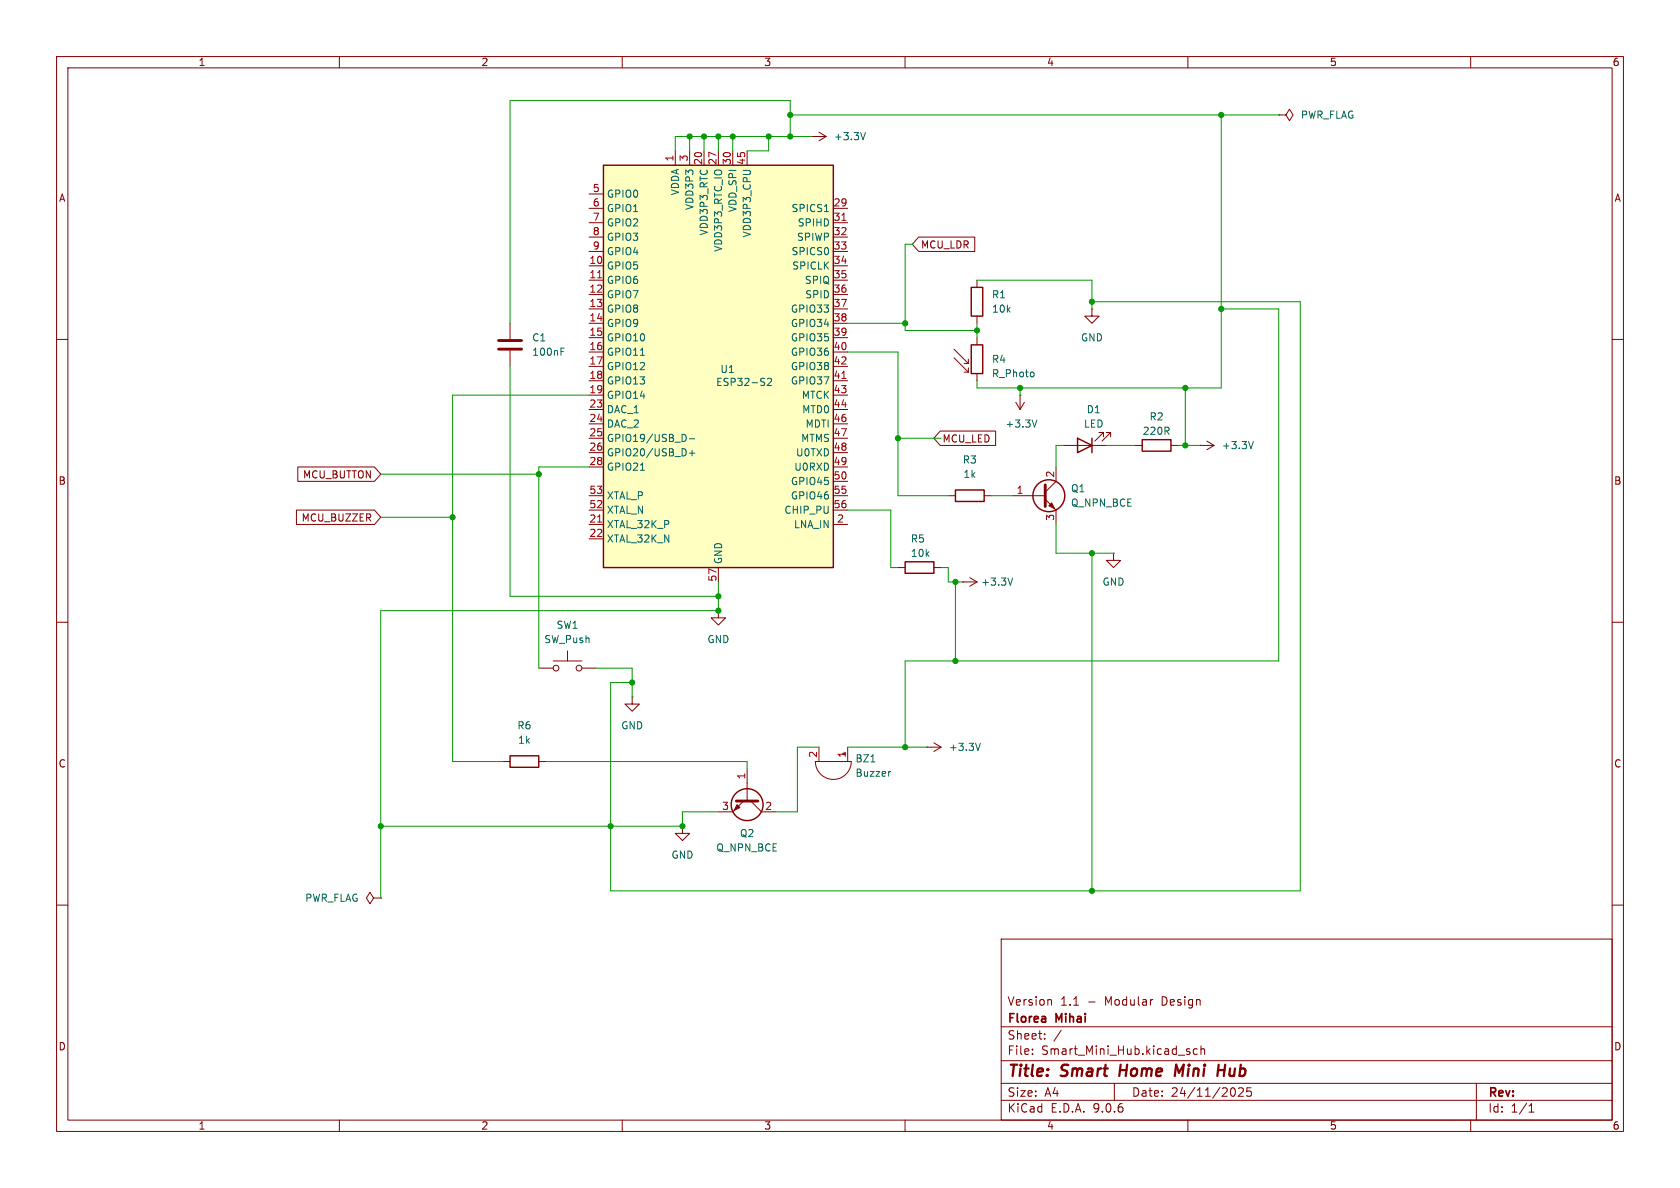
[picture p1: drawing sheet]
<svg xmlns="http://www.w3.org/2000/svg" width="297mm" height="210mm" viewBox="0 0 297 210" stroke-linecap="round" stroke-linejoin="round" font-family="sans-serif">
<g fill="none" stroke="#840000" stroke-width=".18">
<path d="M10 10h277v190h-277zM12 12h273v186h-273zM60 10v2M110 10v2M160 10v2M210 10v2M260 10v2M226.1 20.3h1.2l.7-1 .6 1-.6 1-.7-1M226.1 20.3h.1M90.2 57.2v2.7M172.7 49.5v1.3M172.7 55.9v1.3"/>
<path d="M172.7 59.7v1.3M193 54.6v1.3h1.3l-1.3 1.3-1.2-1.3h1.2M193 54.6h.1M10 60h2M90.2 62v2.8M168.7 61.7l2.5 2.6M168.7 63.2l2.5 2.6M170.4 64.3h.8M170.4 65.8h.8M171.2 63.5v.8M171.2 65v.8M172.7 66v1.3"/>
<path d="M179.6 71.1l.7 1.3M180.3 69.9h.1M180.3 69.9v2.5M181.1 71.1l-.8 1.3M285 60h2M10 110h2M285 110h2M10 160h2M177 166h108v32h-108zM185.7 176.7l.2 .2v.8M189.8 177.7h.9M203.7 176.7h.1"/>
<path d="M285 160h2M60 198v2M110 198v2M160 198v2M177 194.5h108M177 191.5h108M177 187.5h108M177 181.5h108M182.5 186.3v.1M182.5 185.5v.1M184.7 183.6v.1M184.7 182.8v.1"/>
<path d="M187.6 182.1l-1.3 2M197 191.5v3M210 185.9l.3 .1 .1 .2-.2 .2h-.3M210 185.4l.3 .1M210 198v2M211.7 185.5l-.5-.1-.2 .3v.4l.1 .2h.6M212.3 185.5l.2-.1 .4 .1 .1 .9M212.3 184.9v1.5M218 192.3a.94 .94 0 0 1 0 1.5M219 192.4l.5-.1 .2 .1 .1 .3-.9 1.1h.9M221.2 192.3h-.7l-.1 .7 .2-.1h.5l.1 .3v.5l-.2 .1-.6-.1M260 198v2"/>
<path d="M261 191.5v6.5M270.3 196.6h.9M270.3 195.5l.4-.4v1.5"/>
</g>
<path d="M198.1 188.2l-.2 2M209.3 188.2l-.9 1.4-.5-1.4-.2 2M215.3 189.2h1.2M216.6 188.2l-.3 2" fill="none" stroke="#840000" stroke-width=".4"/>
<path d="M99.2 62.1h.4M99.2 61.5h.6M182.7 65.8l.1 .2-.1 .6M183.3 74.2l-.4 1.3" fill="none" stroke="#006464" stroke-width=".18"/>
<path d="M171.7 50.8h2v5.1h-2zM171.7 61h2v5h-2z" fill="none" stroke="#840000" stroke-width=".25"/>
<path d="M88.1 60.2h4.1M88.1 61.7h4.1" fill="none" stroke="#840000" stroke-width=".51"/>
<path d="M106.7 29.2h40.6v71.1h-40.6z" fill="#ffffc2"/>
<g fill="none" stroke="#840000" stroke-width=".25">
<path d="M106.7 29.2h40.6v71.1h-40.6zM190.5 77.5l2.5 1.2-2.5 1.3zM193 77.5v2.5M201.9 77.7h5.1v2.1h-5.1zM160 99.3h5.1v2h-5.1zM168.9 86.6h5.1v2h-5.1zM90.2 133.6h5v2h-5z"/>
<circle cx="185.4" cy="87.6" r="2.82"/>
<circle cx="132.1" cy="142.2" r="2.82"/>
</g>
<g fill="none" stroke="#840000" stroke-width=".18">
<path d="M104.1 34.3h2.6M104.1 36.8h2.6M104.1 39.4h2.6M119.4 26.7v2.5M121.9 26.7v2.5M124.5 26.7v2.5M127 26.7v2.5M129.5 26.7v2.5M132.1 26.7v2.5M143.5 24.1h.1M143.5 24.1h2.5M144.8 23.4l1.2 .7"/>
<path d="M146 24.1l-1.2 .8M147.3 36.8h2.6M147.3 39.4h2.6M104.1 41.9h2.6M104.1 44.5h2.6M104.1 47h2.6M104.1 49.5h2.6M104.1 52.1h2.6M104.1 54.6h2.6M104.1 57.2h2.6M104.1 59.7h2.6M147.3 41.9h2.6"/>
<path d="M147.3 44.5h2.6M147.3 47h2.6M147.3 49.5h2.6M147.3 52.1h2.6M147.3 54.6h2.6M147.3 57.2h2.6M147.3 59.7h2.6M162.4 41.9h9.9v2.6h-9.9l-1.1-1.3zM104.1 62.2h2.6M104.1 64.8h2.6M104.1 67.3h2.6M104.1 69.9h2.6"/>
<path d="M104.1 72.4h2.6M104.1 74.9h2.6M104.1 77.5h2.6M147.3 62.2h2.6M147.3 64.8h2.6M147.3 67.3h2.6M147.3 69.9h2.6M147.3 72.4h2.6M147.3 74.9h2.6M147.3 77.5h2.6M166.2 76.2h9.8v2.5h-9.8l-1.1-1.2zM188 78.7h7.6"/>
<path d="M195.1 77.2v-.7h-.8h.8l-1.6 1.5M196.3 77.2v-.7h-.7h.7l-1.5 1.5M200.7 78.7h1.2M207 78.7h1.3M212.1 78.7h.1M212.1 78.7h2.5M213.4 78l1.2 .7M214.6 78.7l-1.2 .8M52.4 90.2h13.8l1.1 1.2-1.1 1.3h-13.8zM52.6 82.5h13.6l1.1 1.3-1.1 1.3h-13.6zM104.1 80h2.6M104.1 82.6h2.6"/>
<path d="M104.1 87.6h2.6M104.1 90.2h2.6M104.1 92.7h2.6M104.1 95.3h2.6M147.3 80h2.6M147.3 82.6h2.6M147.3 87.6h2.6M147.3 90.2h2.6M147.3 92.7h2.6M147.3 85.1h2.6M167.6 87.6h1.3M174 87.6h1.3"/>
<path d="M179.1 87.6h5.7M184.8 88.3l1.9 1.9v2.5M186.7 82.6v2.5l-1.9 1.9M196.8 97.8v1.3h1.3l-1.3 1.2-1.2-1.2h1.2M196.8 97.8h.1M95.2 118.1h2.6M97.8 116.8h5.1M100.3 115.1v1.7M102.9 118.1h2.5M127 108v1.2h1.3l-1.3 1.3-1.3-1.3h1.3M127 108h.1M127 100.3v2.6"/>
<path d="M158.7 100.3h1.3M165.1 100.3h1.3M170.2 102.9h.1M170.2 102.9h2.5M171.4 102.1l1.3 .8M172.7 102.9l-1.3 .7M88.9 134.6h1.3M95.2 134.6h1.3M111.8 123.2v1.3h1.2l-1.2 1.2-1.3-1.2h1.3M111.8 123.2h.1M132.1 135.9v5.7M144.1 134.6h6.4a3.2 3.2 0 0 1-3.2 3.2 3.2 3.2 0 0 1-3.2-3.2z"/>
<path d="M144.8 132.1v2.5M149.9 132.1v2.5M163.8 132.1h.1M163.8 132.1h2.6M165.1 131.3l1.3 .8M166.4 132.1l-1.3 .7M66 158.8l-.6-1.1-.6 1.1 .6 1 .6-1h1.3M67.3 158.8h.1M120.6 146.1v1.2h1.3l-1.3 1.3-1.2-1.3h1.2M120.6 146.1h.1M131.4 141.6l-1.9 1.9h-2.5M132.7 141.6l1.9 1.9h2.6"/>
<circle cx="98.3" cy="118.1" r=".51"/>
<circle cx="102.4" cy="118.1" r=".51"/>
</g>
<path d="M148.8 39h.8M105.7 49.1h.7M148.8 66.9h.8M105.7 92.3h.7" fill="none" stroke="#a90000" stroke-width=".18"/>
<g fill="none" stroke="#006464" stroke-width=".18">
<path d="M145.7 37.4h.8M153 23.4l-.4 1.3M113.2 62.8h.7M121.1 76.8l.2 .5-.2 .7M121.9 77.6h.9M122.3 79.6v1M135.7 67l.5-.1 .2 .3-.8 .9h.8M221.6 78l-.4 1.3M113.2 83.1h.7M121.9 80.1h.9M179 102.2l-.4 1.2M154 134.7h.7"/>
<path d="M157.5 136.4h-.3M173.3 131.4l-.4 1.3"/>
</g>
<path d="M184.8 85.7v3.8M130.2 141.6h3.8" fill="none" stroke="#840000" stroke-width=".51"/>
<g fill="#840000" stroke="#840000" stroke-width=".18">
<path d="M185.4 89.4l.5-.5 .5 1z"/>
<path d="M130.3 142.2l.5 .5-1 .6z"/>
</g>
<g fill="none" stroke="#009600" stroke-width=".18">
<path d="M121.9 24.1v2.6M124.5 24.1v2.6M127 24.1v2.6M129.5 24.1v2.6M135.9 24.1v2.6h-3.8M139.7 24.1v-6.3h-49.5v39.4M139.7 20.3h86.4M143.5 24.1h-24.1v2.6M215.9 20.3v48.3h-43.2v-1.3M149.9 57.2h10.1M161.3 43.2h-1.3v15.2h12.7M172.7 49.5h20.3v5.1"/>
<path d="M172.7 57.2v2.5M193 53.3h36.9v104.2h-122v-36.8h3.9M215.9 54.6h10.2v62.2h-66.1v15.3M90.2 64.8v40.6h36.8M104.1 69.9h-24.1v64.7h8.9M149.9 62.2h8.8v25.4h8.9M158.7 77.5h7.7M180.3 68.6v1.3M188 78.7h-1.3v3.9M195.6 78.7h5.1M208.3 78.7h3.8M209.5 68.6v10.1"/>
<path d="M67.3 91.4h12.7M67.3 83.8h27.9M104.1 82.6h-8.9v35.5M149.9 90.2h7.6v10.1h1.2M175.3 87.6h3.8M186.7 92.7v5.1h10.1M193 97.8v59.7M105.4 118.1h6.4v5.1M127 102.9v5.1h-59.7v50.8M166.4 100.3h1.2v2.6h2.6M168.9 102.9v13.9M96.5 134.6h35.6v1.3"/>
<path d="M144.8 132.1h-3.8v11.4h-3.8M149.9 132.1h13.9M127 143.5h-6.4v2.6h-53.3"/>
</g>
<g fill="#009600" stroke="#009600" stroke-width=".18">
<circle cx="135.9" cy="24.1" r=".46"/>
<circle cx="139.7" cy="24.1" r=".46"/>
<circle cx="139.7" cy="20.3" r=".46"/>
<circle cx="124.5" cy="24.1" r=".46"/>
<circle cx="127" cy="24.1" r=".46"/>
<circle cx="129.5" cy="24.1" r=".46"/>
<circle cx="121.9" cy="24.1" r=".46"/>
<circle cx="215.9" cy="20.3" r=".46"/>
<circle cx="215.9" cy="54.6" r=".46"/>
<circle cx="209.5" cy="78.7" r=".46"/>
<circle cx="180.3" cy="68.6" r=".46"/>
<circle cx="193" cy="53.3" r=".46"/>
<circle cx="158.7" cy="77.5" r=".46"/>
<circle cx="160" cy="57.2" r=".46"/>
<circle cx="172.7" cy="58.4" r=".46"/>
<circle cx="67.3" cy="146.1" r=".46"/>
<circle cx="111.8" cy="120.7" r=".46"/>
<circle cx="127" cy="105.4" r=".46"/>
<circle cx="127" cy="108" r=".46"/>
<circle cx="120.6" cy="146.1" r=".46"/>
<circle cx="107.9" cy="146.1" r=".46"/>
<circle cx="80" cy="91.4" r=".46"/>
<circle cx="95.2" cy="83.8" r=".46"/>
<circle cx="193" cy="97.8" r=".46"/>
<circle cx="209.5" cy="68.6" r=".46"/>
<circle cx="168.9" cy="102.9" r=".46"/>
<circle cx="168.9" cy="116.8" r=".46"/>
<circle cx="160" cy="132.1" r=".46"/>
<circle cx="193" cy="157.5" r=".46"/>
</g>
<g font-size="2.8" fill="#840000">
<text x="178" y="190.9">Title:</text>
<text x="187.7" y="190.9">Smart</text>
<text x="198.7" y="190.9">Home</text>
<text x="209.4" y="190.9">Mini</text>
<text x="217.7" y="190.9">Hub</text>
</g>
<g font-size="2.1" fill="#840000">
<text x="178" y="178">Version</text>
<text x="187.4" y="178">1.1</text>
<text x="192.3" y="178">-</text>
<text x="195.5" y="178">Modular</text>
<text x="205.6" y="178">Design</text>
<text x="178" y="184">Sheet:</text>
<text x="178" y="181.2">Florea</text>
<text x="186.7" y="181.2">Mihai</text>
<text x="178" y="186.7">File:</text>
<text x="184.1" y="186.7">Smart_Mini_Hub.kicad_sch</text>
<text x="178" y="196.9">KiCad</text>
<text x="178" y="194.1">Size:</text>
<text x="184.7" y="194.1">A4</text>
<text x="185.7" y="196.9">E.D.A.</text>
<text x="193.3" y="196.9">9.0.6</text>
<text x="200" y="194.1">Date:</text>
<text x="207" y="194.1">24/11/2025</text>
<text x="263" y="194.3">Rev:</text>
<text x="263" y="196.9">Id:</text>
<text x="267.1" y="196.9">1/1</text>
</g>
<g font-size="1.8" fill="#840000">
<text x="35" y="11.9">1</text>
<text x="85" y="11.9">2</text>
<text x="135" y="11.9">3</text>
<text x="185" y="11.9">4</text>
<text x="235" y="11.9">5</text>
<text x="285" y="11.9">6</text>
<text x="10.3" y="35.9">A</text>
<text x="285.3" y="35.9">A</text>
<text x="162.7" y="44.1">MCU_LDR</text>
<text x="166.5" y="78.4">MCU_LED</text>
<text x="10.3" y="85.9">B</text>
<text x="53.5" y="84.8">MCU_BUTTON</text>
<text x="285.3" y="85.9">B</text>
<text x="53.2" y="92.4">MCU_BUZZER</text>
<text x="10.3" y="135.9">C</text>
<text x="285.3" y="135.9">C</text>
<text x="10.3" y="185.9">D</text>
<text x="285.3" y="185.9">D</text>
<text x="35" y="199.9">1</text>
<text x="85" y="199.9">2</text>
<text x="135" y="199.9">3</text>
<text x="185" y="199.9">4</text>
<text x="235" y="199.9">5</text>
<text x="285" y="199.9">6</text>
</g>
<g font-size="1.8" fill="#006464">
<text x="229.9" y="21.2">PWR_FLAG</text>
<text x="147.3" y="25">+3.3V</text>
<text x="107.2" y="35.2">GPIO0</text>
<text x="120.2" y="34.6" transform="rotate(-90 120.2 34.6)">VDDA</text>
<text x="107.2" y="37.7">GPIO1</text>
<text x="107.2" y="40.2">GPIO2</text>
<text x="122.8" y="37.2" transform="rotate(-90 122.8 37.2)">VDD3P3</text>
<text x="125.3" y="41.7" transform="rotate(-90 125.3 41.7)">VDD3P3_RTC</text>
<text x="130.4" y="37.6" transform="rotate(-90 130.4 37.6)">VDD_SPI</text>
<text x="139.8" y="37.7">SPICS1</text>
<text x="140.9" y="40.2">SPIHD</text>
<text x="107.2" y="42.8">GPIO3</text>
<text x="107.2" y="45.3">GPIO4</text>
<text x="107.2" y="47.9">GPIO5</text>
<text x="127.9" y="44.6" transform="rotate(-90 127.9 44.6)">VDD3P3_RTC_IO</text>
<text x="132.9" y="42.1" transform="rotate(-90 132.9 42.1)">VDD3P3_CPU</text>
<text x="139.8" y="45.3">SPICS0</text>
<text x="140" y="47.9">SPICLK</text>
<text x="140.8" y="42.8">SPIWP</text>
<text x="107.2" y="50.4">GPIO6</text>
<text x="107.2" y="52.9">GPIO7</text>
<text x="142.2" y="50.4">SPIQ</text>
<text x="142.3" y="52.9">SPID</text>
<text x="175.3" y="52.9">R1</text>
<text x="107.2" y="55.5">GPIO8</text>
<text x="107.2" y="58">GPIO9</text>
<text x="139.7" y="55.5">GPIO33</text>
<text x="139.7" y="58">GPIO34</text>
<text x="175.3" y="55.5">10k</text>
<text x="94" y="60.6">C1</text>
<text x="94" y="63.1">100nF</text>
<text x="107.2" y="60.6">GPIO10</text>
<text x="107.2" y="63.1">GPIO11</text>
<text x="107.2" y="65.6">GPIO12</text>
<text x="139.7" y="60.6">GPIO35</text>
<text x="139.7" y="63.1">GPIO36</text>
<text x="139.7" y="65.6">GPIO38</text>
<text x="175.3" y="64.4">R4</text>
<text x="191" y="60.6">GND</text>
<text x="107.2" y="68.2">GPIO13</text>
<text x="107.2" y="70.7">GPIO14</text>
<text x="126.5" y="68.4">ESP32-S2</text>
<text x="127.3" y="66.1">U1</text>
<text x="139.7" y="68.2">GPIO37</text>
<text x="141.6" y="70.7">MTCK</text>
<text x="175.3" y="66.9">R_Photo</text>
<text x="107.2" y="73.3">DAC_1</text>
<text x="107.2" y="75.8">DAC_2</text>
<text x="141.7" y="73.3">MTD0</text>
<text x="142.3" y="75.8">MDTI</text>
<text x="177.6" y="75.8">+3.3V</text>
<text x="191.5" y="75.8">LED</text>
<text x="192" y="73.3">D1</text>
<text x="201.9" y="77.1">220R</text>
<text x="203.1" y="74.5">R2</text>
<text x="107.2" y="78.3">GPIO19/USB_D-</text>
<text x="107.2" y="80.9">GPIO20/USB_D+</text>
<text x="107.2" y="83.4">GPIO21</text>
<text x="140.3" y="83.4">U0RXD</text>
<text x="140.6" y="80.9">U0TXD</text>
<text x="141.5" y="78.3">MTMS</text>
<text x="170.1" y="82.1">R3</text>
<text x="215.9" y="79.6">+3.3V</text>
<text x="107.2" y="88.5">XTAL_P</text>
<text x="139.7" y="86">GPIO45</text>
<text x="139.7" y="88.5">GPIO46</text>
<text x="170.2" y="84.7">1k</text>
<text x="189.2" y="89.8">Q_NPN_BCE</text>
<text x="189.2" y="87.2">Q1</text>
<text x="107.2" y="91">XTAL_N</text>
<text x="107.2" y="93.6">XTAL_32K_P</text>
<text x="138.6" y="91">CHIP_PU</text>
<text x="140.3" y="93.6">LNA_IN</text>
<text x="107.2" y="96.1">XTAL_32K_N</text>
<text x="127.9" y="99.8" transform="rotate(-90 127.9 99.8)">GND</text>
<text x="160.9" y="96.1">R5</text>
<text x="160.9" y="98.7">10k</text>
<text x="173.4" y="103.7">+3.3V</text>
<text x="194.8" y="103.7">GND</text>
<text x="96.1" y="113.9">SW_Push</text>
<text x="98.3" y="111.4">SW1</text>
<text x="125" y="113.9">GND</text>
<text x="91.4" y="129.1">R6</text>
<text x="91.5" y="131.7">1k</text>
<text x="109.7" y="129.1">GND</text>
<text x="151.1" y="135">BZ1</text>
<text x="151.1" y="137.5">Buzzer</text>
<text x="167.6" y="132.9">+3.3V</text>
<text x="130.7" y="148.2">Q2</text>
<text x="118.6" y="152">GND</text>
<text x="126.5" y="150.7">Q_NPN_BCE</text>
<text x="53.9" y="159.6">PWR_FLAG</text>
</g>
<g font-size="1.8" fill="#a90000">
<text x="119.1" y="28.6" transform="rotate(-90 119.1 28.6)">1</text>
<text x="121.7" y="28.6" transform="rotate(-90 121.7 28.6)">3</text>
<text x="124.2" y="29.3" transform="rotate(-90 124.2 29.3)">20</text>
<text x="126.7" y="29.3" transform="rotate(-90 126.7 29.3)">27</text>
<text x="129.3" y="29.3" transform="rotate(-90 129.3 29.3)">30</text>
<text x="131.8" y="29.3" transform="rotate(-90 131.8 29.3)">45</text>
<text x="104.7" y="34">5</text>
<text x="104.7" y="36.6">6</text>
<text x="104.7" y="39.1">7</text>
<text x="104.7" y="41.7">8</text>
<text x="147.3" y="36.6">29</text>
<text x="147.3" y="39.1">31</text>
<text x="147.3" y="41.7">32</text>
<text x="104.1" y="46.7">10</text>
<text x="104.7" y="44.2">9</text>
<text x="147.3" y="44.2">33</text>
<text x="147.3" y="46.7">34</text>
<text x="104.1" y="49.3">11</text>
<text x="104.1" y="51.8">12</text>
<text x="147.3" y="49.3">35</text>
<text x="147.3" y="51.8">36</text>
<text x="104.1" y="54.4">13</text>
<text x="104.1" y="56.9">14</text>
<text x="104.1" y="59.4">15</text>
<text x="147.3" y="54.4">37</text>
<text x="147.3" y="56.9">38</text>
<text x="147.3" y="59.4">39</text>
<text x="104.1" y="62">16</text>
<text x="104.1" y="64.5">17</text>
<text x="147.3" y="62">40</text>
<text x="147.3" y="64.5">42</text>
<text x="104.1" y="67.1">18</text>
<text x="104.1" y="69.6">19</text>
<text x="147.3" y="67.1">41</text>
<text x="147.3" y="69.6">43</text>
<text x="104.1" y="72.1">23</text>
<text x="104.1" y="74.7">24</text>
<text x="104.1" y="77.2">25</text>
<text x="147.3" y="72.1">44</text>
<text x="147.3" y="74.7">46</text>
<text x="147.3" y="77.2">47</text>
<text x="104.1" y="79.8">26</text>
<text x="104.1" y="82.3">28</text>
<text x="147.3" y="79.8">48</text>
<text x="147.3" y="82.3">49</text>
<text x="104.1" y="87.4">53</text>
<text x="104.1" y="89.9">52</text>
<text x="147.3" y="84.8">50</text>
<text x="147.3" y="87.4">55</text>
<text x="147.3" y="89.9">56</text>
<text x="179.6" y="87.4">1</text>
<text x="186.4" y="84.5" transform="rotate(-90 186.4 84.5)">2</text>
<text x="104.1" y="92.5">21</text>
<text x="104.1" y="95">22</text>
<text x="147.9" y="92.5">2</text>
<text x="186.4" y="92.1" transform="rotate(-90 186.4 92.1)">3</text>
<text x="126.7" y="102.9" transform="rotate(-90 126.7 102.9)">57</text>
<text x="131.8" y="137.9" transform="rotate(-90 131.8 137.9)">1</text>
<text x="144.5" y="134.1" transform="rotate(-90 144.5 134.1)">2</text>
<text x="149.6" y="134.1" transform="rotate(-90 149.6 134.1)">1</text>
<text x="127.6" y="143.3">3</text>
<text x="135.2" y="143.3">2</text>
</g>
</svg>
